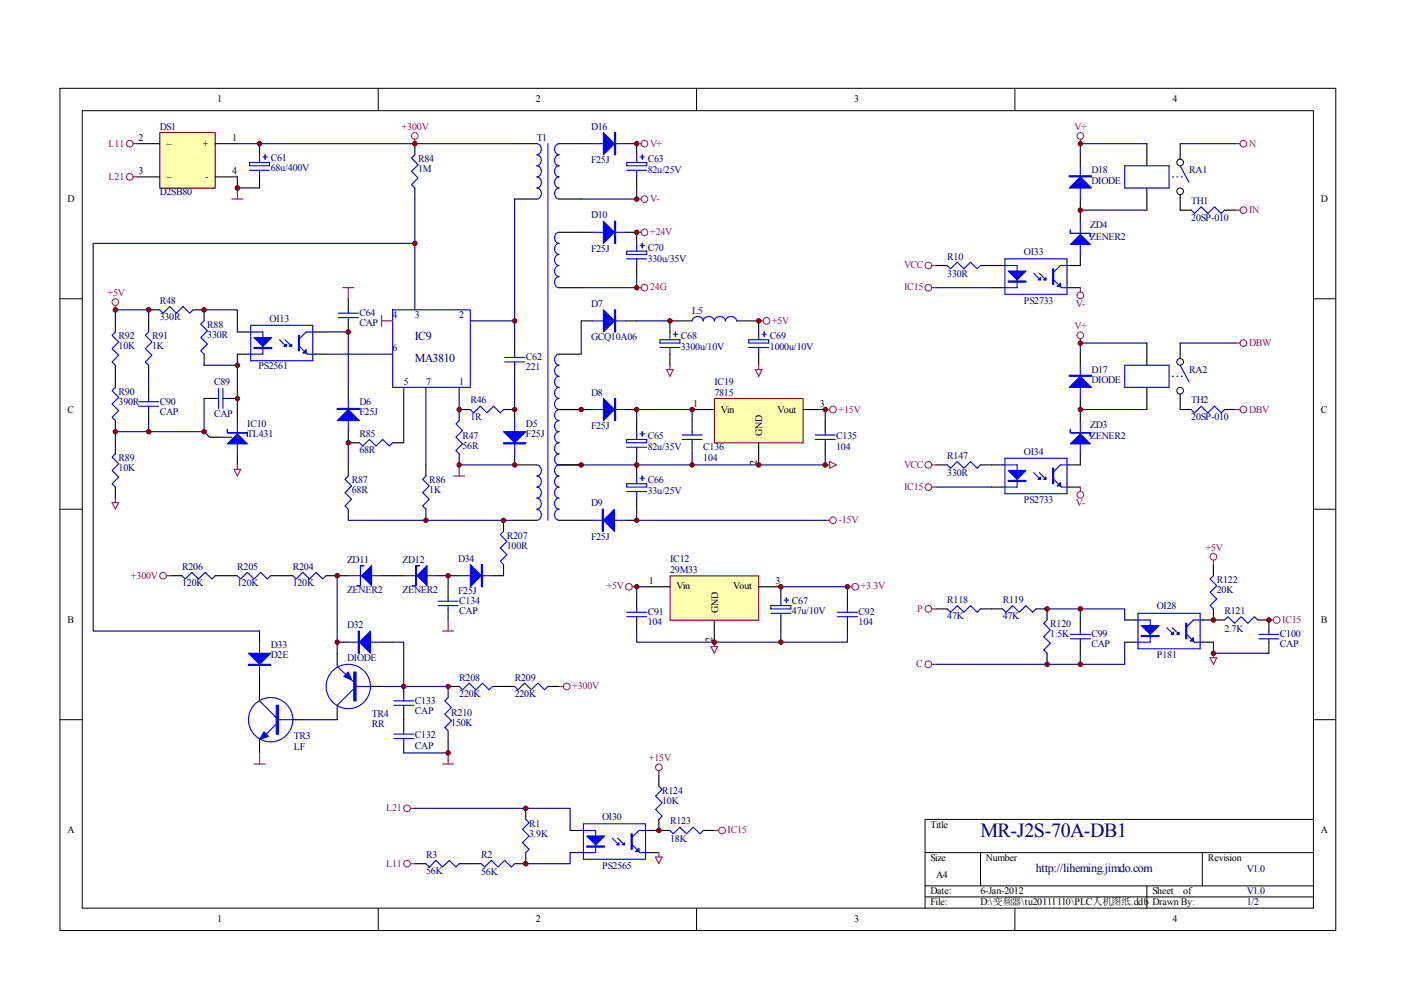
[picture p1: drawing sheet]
<svg xmlns="http://www.w3.org/2000/svg" width="297mm" height="210mm" viewBox="0 0 297 210" stroke-linecap="round" stroke-linejoin="round" font-family="sans-serif">
<g fill="none" stroke="#000" stroke-width=".21">
<path d="M12.7 18.7h270.5v178.6h-270.5zM80.2 18.7v4.7M147.7 18.7v4.7M215.2 18.7v4.7M17.4 23.5h261.1v169h-261.1zM12.7 63.3h4.7M278.4 63.3h4.7M12.7 108h4.7M278.4 108h4.7M12.7 152.6h4.7M278.4 152.6h4.7M278.4 173.7h-82.3v18.8"/>
<path d="M80.2 192.5v4.7M147.7 192.5v4.7M196.1 180.8h82.3M196.1 187.8h82.3M196.1 190.2h82.3M207.9 180.8v7M215.2 192.5v4.7M243.2 187.8v4.7M254.9 180.8v7"/>
</g>
<path d="M109.1 30.5h4.7M118.5 30.5h4.7M109.1 42.2h4.7M118.5 42.2h4.7M118.5 49.3h4.7M118.5 61h4.7M118.5 75.1h4.7M109.1 98.6h4.7M118.5 98.6h4.7M118.5 86.8h4.7M109.1 110.3h4.7M118.5 110.3h4.7" fill="none" stroke="#000" stroke-width=".23"/>
<path d="M113.8 30.5a1.2 1.2 0 0 1 1 1.1 1.2 1.2 0 0 1-1 1.2 1.2 1.2 0 0 1 1 1.2 1.2 1.2 0 0 1-1 1.2 1.2 1.2 0 0 1 1 1.1 1.2 1.2 0 0 1-1 1.2 1.2 1.2 0 0 1 1 1.2 1.2 1.2 0 0 1-1 1.2 1.2 1.2 0 0 1 1 1.1 1.2 1.2 0 0 1-1 1.2M118.5 30.5a1.21 1.21 0 0 0-.9 1.1 1.21 1.21 0 0 0 .9 1.2 1.2 1.2 0 0 0-.9 1.2 1.2 1.2 0 0 0 .9 1.2 1.2 1.2 0 0 0-.9 1.1 1.2 1.2 0 0 0 .9 1.2 1.2 1.2 0 0 0-.9 1.2 1.2 1.2 0 0 0 .9 1.2 1.2 1.2 0 0 0-.9 1.1 1.2 1.2 0 0 0 .9 1.2M118.5 49.3a1.2 1.2 0 0 0-.9 1.1 1.2 1.2 0 0 0 .9 1.2 1.2 1.2 0 0 0-.9 1.2 1.2 1.2 0 0 0 .9 1.1 1.2 1.2 0 0 0-.9 1.2 1.2 1.2 0 0 0 .9 1.2 1.2 1.2 0 0 0-.9 1.2 1.2 1.2 0 0 0 .9 1.1 1.2 1.2 0 0 0-.9 1.2 1.2 1.2 0 0 0 .9 1.2M118.5 75.1a1.2 1.2 0 0 0-.9 1.2 1.2 1.2 0 0 0 .9 1.1 1.21 1.21 0 0 0-.9 1.2 1.21 1.21 0 0 0 .9 1.2 1.2 1.2 0 0 0-.9 1.2 1.2 1.2 0 0 0 .9 1.1 1.2 1.2 0 0 0-.9 1.2 1.2 1.2 0 0 0 .9 1.2 1.2 1.2 0 0 0-.9 1.2 1.2 1.2 0 0 0 .9 1.1 1.2 1.2 0 0 0-.9 1.2 1.2 1.2 0 0 0 .9 1.2 1.2 1.2 0 0 0-.9 1.2 1.2 1.2 0 0 0 .9 1.1 1.2 1.2 0 0 0-.9 1.2 1.2 1.2 0 0 0 .9 1.2 1.2 1.2 0 0 0-.9 1.2 1.2 1.2 0 0 0 .9 1.1M113.8 98.6a1.2 1.2 0 0 1 1 1.1 1.2 1.2 0 0 1-1 1.2 1.2 1.2 0 0 1 1 1.2 1.2 1.2 0 0 1-1 1.2 1.2 1.2 0 0 1 1 1.1 1.2 1.2 0 0 1-1 1.2 1.2 1.2 0 0 1 1 1.2 1.2 1.2 0 0 1-1 1.2 1.2 1.2 0 0 1 1 1.1 1.2 1.2 0 0 1-1 1.2M118.5 96.2a1.2 1.2 0 0 0-.9 1.2 1.2 1.2 0 0 0 .9 1.2 1.2 1.2 0 0 0-.9 1.1 1.2 1.2 0 0 0 .9 1.2 1.2 1.2 0 0 0-.9 1.2 1.2 1.2 0 0 0 .9 1.2 1.2 1.2 0 0 0-.9 1.1 1.2 1.2 0 0 0 .9 1.2 1.2 1.2 0 0 0-.9 1.2 1.2 1.2 0 0 0 .9 1.2 1.2 1.2 0 0 0-.9 1.1 1.2 1.2 0 0 0 .9 1.2" fill="none" stroke="#00f" stroke-width=".23"/>
<path d="M34 28.2h11.6v11.7h-11.6z" fill="#ffffb0"/>
<path d="M33.9 28.1h11.7v11.8h-11.7z" fill="none" stroke="#800000" stroke-width=".21"/>
<g fill="none" stroke="#000" stroke-width=".23">
<path d="M29.2 30.5h4.7M29.2 37.5h4.7M45.6 30.5h4.7M45.6 37.5h4.7M55 30.5v2.3M55 37.5v2.4M88 30.5v2.3M88 39.9v2.3M123.2 30.5h2.4M132.6 30.5h2.4M123.2 49.3h2.4M132.6 49.3h2.4"/>
<path d="M24.5 68v2.4M24.5 77.4v4.7M31.5 65.7h2.4M31.5 68v2.4M31.5 77.4v2.4M40.9 65.7h2.4v2.3M43.3 75.1v2.3M50.3 70.4h2.4M50.3 75.1h2.4M66.8 70.4h2.3M66.8 75.1h2.3M73.8 63.3v2.4"/>
<path d="M73.8 68v2.4M109.1 72.7v2.4M109.1 77.4v2.4M123.2 68h2.4M132.6 68h2.4M24.5 89.2v2.3M24.5 93.9v2.3M31.5 82.1v2.4M31.5 86.8v2.4M43.3 84.5h2.3M44.4 92.7h2.4M48 84.5h2.3"/>
<path d="M50.3 86.8v2.4M50.3 96.2v2.4M73.8 91.5v2.4h2.4M73.8 82.1v2.4M73.8 98.6v2.3M83.2 93.9h2.4M90.3 98.6v2.3M97.4 96.2v2.4M99.7 86.8h-2.3v2.4M106.8 86.8h2.3v2.4M109.1 96.2v2.4M123.2 86.8h2.4"/>
<path d="M132.6 86.8h2.4M135 89.2v2.3M135 96.2v4.7M24.5 103.3v2.3M73.8 108v2.3M90.3 108v2.3M106.8 119.7v2.4h-2.4M106.8 110.3v2.4M123.2 110.3h2.4M132.6 110.3h2.4M135 105.6v2.4M36.2 122.1h2.4"/>
<path d="M45.6 122.1h4.7M55 133.8v2.4M57.4 122.1h4.7M69.1 122.1h4.7M71.5 138.5v2.4M71.5 136.2h2.3M80.9 122.1h4.7M80.9 136.2h2.3M92.7 122.1h4.7M95 124.4v2.4M95 129.1v2.4M55 143.2v4.7"/>
<path d="M55 157.3v2.3M62.1 152.6h2.3M71.5 150.2v2.4M78.5 145.5h2.4M85.6 145.5v2.4M85.6 150.2v4.7M85.6 157.3v2.3M95 154.9v2.4M97.4 145.5h-2.4v2.4M104.4 145.5h4.7M116.2 145.5h2.3"/>
</g>
<g fill="none" stroke="#00f" stroke-width=".23">
<path d="M52.9 34.5h4.2v.7h-4.2zM52.9 36.1h4.2M55 32.8v1.7M55 36.1v1.4M55.7 33.3h1M56.2 32.8v.9M88 32.8l-.8 .7 1.5 1.4-1.5 1.4 1.5 1.4-1.5 1.5 .8 .7M116.2 30.5v79.8M125.6 30.5h7M125.6 49.3h7M24.5 70.4l-.7 .7 1.4 1.4-1.4 1.4 1.4 1.4-1.4 1.4 .7 .7M31.5 70.4l-.7 .7 1.4 1.4-1.4 1.4 1.4 1.4-1.4 1.4 .7 .7"/>
<path d="M33.9 65.7l.7 .7 1.4-1.4 1.4 1.4 1.4-1.4 1.4 1.4 .7-.7M43.3 68l-.7 .7 1.4 1.5-1.4 1.4 1.4 1.4-1.4 1.4 .7 .7M52.7 70.4h3v4.7h-3M53.1 69h13.2v7.5h-13.2zM59.3 72l1.4 1.4M60.4 72l1.4 1.4M63.5 73.4l1.6 1.7h1.7M66.8 70.4h-1.9l-1.4 1.4M71.7 66.4h4.3M71.7 67.3h4.3M73.8 65.7v.7M73.8 67.3v.7"/>
<path d="M83.2 65.7h16.5v16.4h-16.5zM107 75.8h4.2M107 76.7h4.2M109.1 75.1v.7M109.1 76.7v.7M125.6 68h7M24.5 96.2l-.7 .7 1.4 1.4-1.4 1.4 1.4 1.5-1.4 1.4 .7 .7M24.5 82.1l-.7 .7 1.4 1.4-1.4 1.5 1.4 1.4-1.4 1.4 .7 .7M29.4 86.1h4.2M29.4 85.2h4.2M31.5 84.5v.7M31.5 86.1v.7"/>
<path d="M45.6 84.5h.7M46.3 82.4v4.2M46.8 92.7h2.3M47.3 84.5h.7M47.3 82.4v4.2M50.3 89.2v7M73.8 84.5v7M76.2 93.9l.7 .7 1.4-1.4 1.4 1.4 1.4-1.4 1.4 1.4 .7-.7M97.4 89.2l-.7 .7 1.4 1.4-1.4 1.4 1.4 1.4-1.4 1.4 .7 .7M99.7 86.8l.7 .7 1.4-1.4 1.4 1.4 1.4-1.4 1.5 1.4 .7-.7M109.1 89.2v7M125.6 86.8h7"/>
<path d="M132.9 93.2h4.2v.7h-4.2zM132.9 94.8h4.2M135 91.5v1.7M135 94.8v1.4M135.7 92h.9M136.2 91.5v1M73.8 100.9l-.7 .7 1.4 1.4-1.4 1.4 1.4 1.5-1.4 1.4 .7 .7M90.3 100.9l-.7 .7 1.4 1.4-1.4 1.4 1.4 1.5-1.4 1.4 .7 .7M106.8 112.7l-.7 .7 1.4 1.4-1.4 1.4 1.4 1.4-1.4 1.4 .7 .7M125.6 110.3h7M132.9 102.6h4.2v.7h-4.2zM132.9 104.2h4.2"/>
<path d="M135 100.9v1.7M135 104.2v1.4M135.7 101.4h.9M136.2 100.9v1M38.6 122.1l.7 .7 1.4-1.4 1.4 1.4 1.4-1.4 1.4 1.4 .7-.7M50.3 122.1l.7 .7 1.4-1.4 1.5 1.4 1.4-1.4 1.4 1.4 .7-.7M55 136.2v7M62.1 122.1l.7 .7 1.4-1.4 1.4 1.4 1.4-1.4 1.4 1.4 .7-.7M73.8 122.1h7.1M73.8 136.2h7.1M85.6 122.1h7.1M92.9 127.5h4.2"/>
<path d="M92.9 128.4h4.2M95 126.8v.7M95 128.4v.7M97.4 122.1h7M55 147.9v.7l3.6 3.5M55 156.8v.5M58.6 153.5l-2.2 2.1M58.6 152.6h3.5M71.5 140.9v.4l3.5 3.3M75 146l-3.5 3.5v.7M75.5 145.5h3.3M83.5 149.5h4.2"/>
<path d="M83.5 148.6h4.2M83.5 156.6h4.2M83.5 155.6h4.2M85.6 147.9v.7M85.6 149.5v.7M85.6 154.9v.7M85.6 156.6v.7M95 147.9l-.7 .7 1.4 1.4-1.4 1.4 1.4 1.4-1.4 1.4 .7 .7M97.4 145.5l.7 .8 1.4-1.5 1.4 1.5 1.4-1.5 1.4 1.5 .7-.8M109.1 145.5l.7 .8 1.4-1.5 1.4 1.5 1.5-1.5 1.4 1.5 .7-.8"/>
<circle cx="57.4" cy="152.6" r="4.7"/>
<circle cx="73.8" cy="145.5" r="4.7"/>
</g>
<g fill="none" stroke="#000080" stroke-width=".23">
<path d="M50.3 37.5v2.4h4.7M50.3 30.5h58.8M88 51.6h-68.2v82.2h35.2M88 42.2v23.5M109.1 42.2v25.8h-9.4M24.5 68v-2.3h7v2.3M31.5 79.8v2.3M43.3 65.7h7v4.7M43.3 77.4h7M50.3 75.1v11.7M69.1 70.4h4.7v11.7M69.1 75.1h14.1"/>
<path d="M109.1 68v4.7M109.1 79.8v7M24.5 91.5v2.4M43.3 84.5v7h-11.8v-2.3M43.3 91.5l1.1 1.2M73.8 93.9v4.7M85.6 82.1v11.8M90.3 82.1v16.5M97.4 82.1v4.7M97.4 98.6h11.7M73.8 110.3h35.3M71.5 122.1v16.4"/>
<path d="M83.2 136.2h2.4v9.3M95 122.1v2.3M64.4 152.6h7.1M80.9 145.5h14.1M95 157.3v2.3h-9.4"/>
</g>
<g fill="#800000" stroke="#800000" stroke-width=".21">
<circle cx="55" cy="30.5" r=".47"/>
<circle cx="97.4" cy="86.8" r=".47"/>
<circle cx="109.1" cy="68" r=".47"/>
<circle cx="109.1" cy="86.8" r=".47"/>
<circle cx="109.1" cy="98.6" r=".47"/>
<circle cx="50.3" cy="39.9" r=".47"/>
<circle cx="97.4" cy="98.6" r=".47"/>
<circle cx="73.8" cy="93.9" r=".47"/>
<circle cx="90.3" cy="110.3" r=".47"/>
<circle cx="73.8" cy="70.4" r=".47"/>
<circle cx="43.3" cy="65.7" r=".47"/>
<circle cx="50.3" cy="84.5" r=".47"/>
<circle cx="31.5" cy="65.7" r=".47"/>
<circle cx="24.5" cy="65.7" r=".47"/>
<circle cx="50.3" cy="77.4" r=".47"/>
<circle cx="43.3" cy="91.5" r=".47"/>
<circle cx="106.8" cy="110.3" r=".47"/>
<circle cx="88" cy="30.5" r=".47"/>
<circle cx="88" cy="51.6" r=".47"/>
<circle cx="71.5" cy="122.1" r=".47"/>
<circle cx="71.5" cy="136.2" r=".47"/>
<circle cx="95" cy="145.5" r=".47"/>
<circle cx="85.6" cy="145.5" r=".47"/>
<circle cx="95" cy="159.6" r=".47"/>
<circle cx="95" cy="122.1" r=".47"/>
<circle cx="123.2" cy="86.8" r=".47"/>
</g>
<g fill="#00f" stroke="#00f" stroke-width=".23">
<path d="M106.8 91.5h4.7l-2.4 2.4z"/>
<path d="M53.9 71.6h3.7l-1.9 1.8z"/>
<path d="M61.4 73.4l.4-.4v.4z"/>
<path d="M60.2 73.4l.5-.4v.4z"/>
<path d="M64.9 74.1v.8h-.7z"/>
<path d="M71.5 89.2l2.3-2.4 2.4 2.4z"/>
<path d="M48.2 94.1l2.1-2.1 2.1 2.1z"/>
<path d="M56 155.2l.9 .9-1.9 .7z"/>
<path d="M73.8 142.5l.7 1.6-1.6-.7z"/>
<path d="M52.7 138.5h4.7l-2.4 2.4z"/>
<path d="M99.7 119.7l2.4 2.4-2.4 2.3z"/>
<path d="M78.8 119.9v4.3l-2.1-2.1z"/>
<path d="M90.5 119.9v4.3l-2.1-2.1z"/>
<path d="M76.2 136.2l2.3-2.4v4.7z"/>
<path d="M127.9 28.1l2.4 2.4-2.4 2.3z"/>
<path d="M127.9 46.9l2.4 2.4-2.4 2.3z"/>
<path d="M127.9 65.7l2.4 2.3-2.4 2.4z"/>
<path d="M127.9 84.5l2.4 2.3-2.4 2.4z"/>
<path d="M130.3 108v4.7l-2.4-2.4z"/>
<path d="M106.8 93.9h4.7v.2h-4.7z" fill-rule="evenodd"/>
<path d="M53.9 73.7h3.7v.2h-3.7z" fill-rule="evenodd"/>
<path d="M63.3 71.1h.2v3.3h-.2z" fill-rule="evenodd"/>
<path d="M71.5 86.6h4.7v.2h-4.7z" fill-rule="evenodd"/>
<path d="M48.2 91.1v.7h4.2v.7v-.7h-4.2z" fill-rule="evenodd"/>
<path d="M58.6 149.5h.4v6.1h-.4z" fill-rule="evenodd"/>
<path d="M75 142.5h.5v6.1h-.5z" fill-rule="evenodd"/>
<path d="M52.7 140.9h4.7v.2h-4.7z" fill-rule="evenodd"/>
<path d="M102.1 119.7h.2v4.7h-.2z" fill-rule="evenodd"/>
<path d="M76.4 119.9h.7h-.7v4.3h-.7h.7z" fill-rule="evenodd"/>
<path d="M88.2 119.9h.7h-.7v4.3h-.7h.7z" fill-rule="evenodd"/>
<path d="M76 133.8h.2v4.7h-.2z" fill-rule="evenodd"/>
<path d="M130.3 28.1h.2v4.7h-.2z" fill-rule="evenodd"/>
<path d="M130.3 46.9h.2v4.7h-.2z" fill-rule="evenodd"/>
<path d="M130.3 65.7h.2v4.7h-.2z" fill-rule="evenodd"/>
<path d="M130.3 84.5h.2v4.7h-.2z" fill-rule="evenodd"/>
<path d="M127.7 108h.2v4.7h-.2z" fill-rule="evenodd"/>
</g>
<g fill="none" stroke="#a1006a" stroke-width=".21">
<circle cx="27.5" cy="37.5" r=".71"/>
<circle cx="27.5" cy="30.5" r=".71"/>
<circle cx="88" cy="28.8" r=".7"/>
<circle cx="24.5" cy="64" r=".7"/>
<circle cx="34.6" cy="122.1" r=".7"/>
<circle cx="120.2" cy="145.5" r=".71"/>
</g>
<g fill="none" stroke="#a1006a" stroke-width=".23">
<path d="M28.2 30.5h1M28.2 37.5h1M50.3 39.9v2.3M88 29.5v1M49.1 42.2h2.4M24.5 64.8v.9M72.7 61h2.3M73.8 61v2.3M80.9 66.9v2.3M80.9 68h2.3M49.6 99.5h1.4l-.7 1.4zM50.3 98.6v.9"/>
<path d="M97.4 98.6v2.3M23.8 106.6h1.4l-.7 1.4zM24.5 105.6v1M96.2 100.9h2.3M35.3 122.1h.9M93.8 133.8h2.4M95 131.5v2.3M55 159.6v2.4M95 159.6v2.4M118.5 145.5h1M53.9 162h2.3M93.8 162h2.4"/>
</g>
<path d="M151.6 84.6h18.7v9.3h-18.7z" fill="#ffffb0"/>
<path d="M151.5 84.5h18.8v9.4h-18.8z" fill="none" stroke="#800000" stroke-width=".21"/>
<g fill="none" stroke="#000" stroke-width=".23">
<path d="M135 30.5v2.3M135 37.5v2.4M135 49.3v2.3M135 56.3v2.3M142 75.1v2.3M146.7 68h-4.7v2.4M156.2 68h4.7v2.4M160.9 75.1v2.3M146.7 86.8h4.7M146.7 89.2v2.3M146.7 93.9v2.3M160.9 93.9v4.7"/>
<path d="M170.3 86.8h4.7M175 89.2v2.3M175 93.9v2.3"/>
</g>
<g fill="none" stroke="#00f" stroke-width=".23">
<path d="M132.9 34.5h4.2v.7h-4.2zM132.9 36.1h4.2M135 32.8v1.7M135 36.1v1.4M135.7 33.3h.9M136.2 32.8v.9M132.9 53.2h4.2v.7h-4.2zM132.9 54.9h4.2M135 51.6v1.6M135 54.9v1.4M135.7 52.1h.9M136.2 51.6v.9"/>
<path d="M139.9 72h4.3v.7h-4.3zM139.9 73.7h4.3M142 70.4v1.6M142 73.7v1.4M142.7 70.9h1M143.2 70.4v.9M146.7 68a1.21 1.21 0 0 1 1.2-.9 1.21 1.21 0 0 1 1.2 .9 1.21 1.21 0 0 1 1.2-.9 1.21 1.21 0 0 1 1.2 .9 1.2 1.2 0 0 1 1.1-.9 1.2 1.2 0 0 1 1.2 .9 1.21 1.21 0 0 1 1.2-.9 1.21 1.21 0 0 1 1.2 .9M158.7 73.7h4.3M158.7 72h4.3v.7h-4.3zM160.9 70.4v1.6M160.9 73.7v1.4M161.6 70.9h.9"/>
<path d="M162 70.4v.9M144.6 92.2h4.3M144.6 93.2h4.3M146.7 91.5v.7M146.7 93.2v.7M172.8 92.2h4.3M172.8 93.2h4.3M175 91.5v.7M175 93.2v.7"/>
</g>
<g fill="none" stroke="#a1006a" stroke-width=".21">
<circle cx="136.6" cy="30.5" r=".7"/>
<circle cx="136.6" cy="49.2" r=".71"/>
<circle cx="136.6" cy="42.2" r=".7"/>
<circle cx="136.6" cy="61" r=".7"/>
<circle cx="162.5" cy="68" r=".71"/>
<circle cx="176.6" cy="86.8" r=".7"/>
<circle cx="176.6" cy="110.3" r=".71"/>
</g>
<g fill="none" stroke="#a1006a" stroke-width=".23">
<path d="M135 30.5h.9M135 42.2h.9M135 49.3h.9M135 61h.9M141.3 78.4h1.4l-.7 1.4zM142 77.4v1M160.1 78.4h1.5l-.7 1.4zM160.9 68h.9M160.9 77.4v1M175 86.8h.9M175 98.6h.9M175.9 97.9l1.4 .7-1.4 .7z"/>
<path d="M175 110.3h.9"/>
</g>
<g fill="#800000" stroke="#800000" stroke-width=".21">
<circle cx="135" cy="30.5" r=".47"/>
<circle cx="135" cy="49.3" r=".47"/>
<circle cx="123.2" cy="98.6" r=".47"/>
<circle cx="175" cy="98.6" r=".47"/>
<circle cx="135" cy="98.6" r=".47"/>
<circle cx="160.9" cy="98.6" r=".47"/>
<circle cx="175" cy="86.8" r=".47"/>
<circle cx="135" cy="86.8" r=".47"/>
<circle cx="146.7" cy="86.8" r=".47"/>
<circle cx="146.7" cy="98.6" r=".47"/>
<circle cx="135" cy="110.3" r=".47"/>
<circle cx="135" cy="61" r=".47"/>
<circle cx="135" cy="42.2" r=".47"/>
<circle cx="31.5" cy="91.5" r=".47"/>
<circle cx="24.5" cy="91.5" r=".47"/>
<circle cx="142" cy="68" r=".47"/>
<circle cx="160.9" cy="68" r=".47"/>
</g>
<path d="M135 39.9v2.3h-11.8M135 58.6v2.4h-11.8M123.2 68v7.1M135 68h7M24.5 91.5h7M135 89.2v-2.4h11.7v2.4M146.7 96.2v2.4M175 96.2v2.4h-51.8M175 86.8v2.4M135 108v2.3h40" fill="none" stroke="#000080" stroke-width=".23"/>
<path d="M142.2 122.2h18.7v9.3h-18.7z" fill="#ffffb0"/>
<path d="M142.1 122.1h18.8v9.4h-18.8z" fill="none" stroke="#800000" stroke-width=".21"/>
<g fill="none" stroke="#000" stroke-width=".23">
<path d="M229 32.8v2.4M243.2 30.5v4.7M243.2 39.9v4.7M250.2 30.5v3.2M198.5 56.3h2.3M207.9 56.3h4.7M229 53.9v2.4h-2.3M229 42.2v4.7M250.2 41.3v3.3h2.4M259.6 44.6h2.4M210.2 61h2.4M226.7 61h2.3"/>
<path d="M229 75.1v2.3M243.2 72.7v4.7M250.2 72.7v3.3M198.5 98.6h2.3M207.9 98.6h4.7M229 84.5v4.7M229 96.2v2.4h-2.3M243.2 82.1v4.7M250.2 83.5v3.3h2.4M259.6 86.8h2.4M210.2 103.3h2.4M226.7 103.3h2.3"/>
<path d="M257.3 119.7v2.4M135 126.8v2.3M135 131.5v2.3M137.3 124.4h4.7M151.4 131.5v4.7M160.9 124.4h4.7v2.4M165.6 131.5v2.3M179.7 126.8v2.3M179.7 131.5v2.3M198.5 129.1h2.3M207.9 129.1h4.7M219.6 129.1h2.4v2.4"/>
<path d="M222 138.5v2.4M229 131.5v2.3M229 136.2v2.3M238.5 131.5h2.3M238.5 136.2h2.3M254.9 131.5h4.7M254.9 136.2h2.4M257.3 129.1v2.4M266.7 131.5h2.3v2.3M269 136.2v2.3M111.5 171.4v2.3M120.9 176.1h2.3"/>
<path d="M137.3 176.1h4.7M139.7 164.3v2.4M139.7 173.7v2.4M149.1 176.1h2.3M88 183.1h2.3M97.4 183.1h4.7M111.5 180.8v2.3h-2.4M120.9 180.8h2.3M137.3 180.8h2.4"/>
</g>
<g fill="none" stroke="#00f" stroke-width=".23">
<path d="M229 35.2v7M238.5 35.2h9.4v4.7h-9.4zM248.6 37.5h.2M249.5 37.5h.2M250.2 35.2l1.9 3.5M250.4 37.5h.3M200.8 56.3l.7 .7 1.4-1.4 1.5 1.4 1.4-1.4 1.4 1.4 .7-.7M212.6 56.3h3v4.7h-3M213.1 54.9h13.1v7.5h-13.1zM219.2 57.9l1.4 1.4M220.4 57.9l1.4 1.4M223.4 59.3l1.7 1.7h1.6"/>
<path d="M226.7 56.3h-1.9l-1.4 1.4M229 46.9v7M252.6 44.6l.7 .7 1.4-1.4 1.4 1.4 1.4-1.4 1.4 1.4 .7-.7M229 77.4v7.1M238.5 77.4h9.4v4.7h-9.4zM248.6 79.8h.2M249.5 79.8h.2M250.2 77.4l1.9 3.6M250.4 79.8h.3M200.8 98.6l.7 .7 1.4-1.4 1.5 1.4 1.4-1.4 1.4 1.4 .7-.7M212.6 98.6h3v4.7h-3M213.1 97.2h13.1v7.5h-13.1z"/>
<path d="M226.7 98.6h-1.9l-1.4 1.4M229 89.2v7M252.6 86.8l.7 .7 1.4-1.4 1.4 1.4 1.4-1.4 1.4 1.4 .7-.7M219.2 100.2l1.4 1.4M220.4 100.2l1.4 1.4M223.4 101.6l1.7 1.7h1.6M132.9 129.8h4.2M132.9 130.8h4.2M135 129.1v.7M135 130.8v.7M163.4 128.4h4.3v.7h-4.3zM163.4 130h4.3"/>
<path d="M165.6 126.8v1.6M165.6 130v1.5M166.3 127.2h.9M166.7 126.8v.9M177.6 129.8h4.2M177.6 130.8h4.2M179.7 129.1v.7M179.7 130.8v.7M200.8 129.1l.7 .7 1.4-1.4 1.5 1.4 1.4-1.4 1.4 1.4 .7-.7M212.6 129.1l.7 .7 1.4-1.4 1.4 1.4 1.4-1.4 1.4 1.4 .7-.7M222 131.5l-.7 .7 1.4 1.4-1.4 1.4 1.4 1.4-1.4 1.4 .7 .7M226.9 134.5h4.3"/>
<path d="M226.9 135.4h4.3M229 133.8v.7M229 135.4v.8M240.8 131.5h3.1v4.7h-3.1M241.3 130h13.1v7.6h-13.1zM247.4 133.1l1.4 1.4M248.6 133.1l1.4 1.4M251.6 134.5l1.7 1.7h1.6M254.9 131.5h-1.9l-1.4 1.4M257.3 122.1l-.7 .7 1.4 1.4-1.4 1.4 1.4 1.4-1.4 1.4 .7 .7M259.6 131.5l.7-.7 1.4 1.4 1.4-1.4 1.5 1.4 1.4-1.4 .7 .7M266.9 134.5h4.2"/>
<path d="M266.9 135.4h4.2M269 133.8v.7M269 135.4v.8M111.5 173.7l.7 .7-1.4 1.4 1.4 1.5-1.4 1.4 1.4 1.4-.7 .7M123.2 176.1h3.1v4.7h-3.1M123.7 174.7h13.2v7.5h-13.2zM129.8 177.7l1.4 1.4M131 177.7l1.4 1.4M134 179.1l1.7 1.7h1.6M137.3 176.1h-1.8l-1.5 1.4M139.7 166.7l.7 .7-1.4 1.4 1.4 1.4-1.4 1.4 1.4 1.4-.7 .7M142 176.1l.7 .7 1.5-1.4 1.4 1.4 1.4-1.4 1.4 1.4 .7-.7"/>
<path d="M90.3 183.1l.7 .7 1.4-1.4 1.4 1.4 1.4-1.4 1.5 1.4 .7-.7M102.1 183.1l.7 .7 1.4-1.4 1.4 1.4 1.4-1.4 1.4 1.4 .7-.7"/>
</g>
<g fill="none" stroke="#a1006a" stroke-width=".23">
<path d="M229 29.5v1M262 30.5h.9M197.5 56.3h1M262 44.6h.9M197.5 61h1M229 61v.9M229 71.8v.9M262 72.7h.9M197.5 98.6h1M262 86.8h.9M197.5 103.3h1M229 103.3v.9"/>
<path d="M257.3 118.8v.9M134 124.4h1M150.7 137.1h1.5l-.8 1.4zM151.4 136.2v.9M179.7 124.4h.9M197.5 129.1h1M256.6 139.4h1.4l-.7 1.5zM257.3 138.5v.9M269 131.5h1M197.5 140.9h1M87 171.4h1M139.7 163.4v.9"/>
<path d="M151.4 176.1h1M87 183.1h1M139 181.7h1.4l-.7 1.4zM139.7 180.8v.9"/>
</g>
<g fill="none" stroke="#a1006a" stroke-width=".21">
<circle cx="229" cy="28.8" r=".7"/>
<circle cx="263.6" cy="30.5" r=".71"/>
<circle cx="196.8" cy="56.3" r=".71"/>
<circle cx="263.6" cy="44.6" r=".71"/>
<circle cx="196.8" cy="61" r=".71"/>
<circle cx="229" cy="62.6" r=".71"/>
<circle cx="229" cy="71.1" r=".71"/>
<circle cx="263.6" cy="72.7" r=".71"/>
<circle cx="196.8" cy="98.6" r=".71"/>
<circle cx="263.6" cy="86.8" r=".71"/>
<circle cx="196.8" cy="103.3" r=".71"/>
<circle cx="229" cy="104.9" r=".7"/>
<circle cx="257.3" cy="118.1" r=".7"/>
<circle cx="133.3" cy="124.4" r=".7"/>
<circle cx="181.3" cy="124.4" r=".71"/>
<circle cx="196.8" cy="129.1" r=".71"/>
<circle cx="270.7" cy="131.5" r=".7"/>
<circle cx="196.8" cy="140.8" r=".71"/>
<circle cx="86.3" cy="171.4" r=".71"/>
<circle cx="139.7" cy="162.7" r=".71"/>
<circle cx="153.1" cy="176.1" r=".71"/>
<circle cx="86.3" cy="183.1" r=".71"/>
</g>
<g fill="none" stroke="#000080" stroke-width=".23">
<path d="M243.2 30.5h-14.2v2.3M250.2 30.5h11.8M229 44.6h14.2M198.5 61h11.7M243.2 72.7h-14.2v2.4M250.2 72.7h11.8M229 86.8h14.2M198.5 103.3h11.7M135 133.8v2.4h44.7v-2.4M137.3 124.4h-2.3v2.4M165.6 124.4h14.1v2.4M165.6 133.8v2.4"/>
<path d="M222 129.1h16.5v2.4M229 129.1v2.4M229 138.5v2.4M238.5 136.2v4.7h-40M257.3 136.2v2.3h11.7M88 171.4h32.9v4.7M120.9 180.8v2.3h-9.4"/>
</g>
<g fill="#00f" stroke="#00f" stroke-width=".23">
<path d="M124.4 177.3h3.8l-1.9 1.8z"/>
<path d="M131.9 179.1l.5-.4v.4z"/>
<path d="M130.8 179.1l.4-.4v.4z"/>
<path d="M134.7 180.5l.8-.7v.7z"/>
<path d="M213.8 57.5h3.7l-1.9 1.8z"/>
<path d="M221.8 58.9v.4h-.5z"/>
<path d="M220.1 59.3l.5-.4v.4z"/>
<path d="M224.1 60.8l.7-.7v.7z"/>
<path d="M226.7 39.9l2.3-2.4 2.4 2.4z"/>
<path d="M226.9 51.8l2.1-2.1 2.2 2.1z"/>
<path d="M213.8 99.7h3.7l-1.9 1.9z"/>
<path d="M221.3 101.6l.5-.4v.4z"/>
<path d="M220.1 101.6l.5-.4v.4z"/>
<path d="M224.8 102.3v.7h-.7z"/>
<path d="M226.7 82.1l2.3-2.3 2.4 2.3z"/>
<path d="M226.9 94.1l2.1-2.1 2.2 2.1z"/>
<path d="M242 132.6h3.7l-1.8 1.9z"/>
<path d="M250 134v.5h-.5z"/>
<path d="M248.3 134.5l.5-.5v.5z"/>
<path d="M253 135.2v.7h-.7z"/>
<path d="M124.4 179.4h3.8v.2h-3.8z" fill-rule="evenodd"/>
<path d="M133.8 176.8h.2v3.3h-.2z" fill-rule="evenodd"/>
<path d="M213.8 59.6h3.7v.2h-3.7z" fill-rule="evenodd"/>
<path d="M223.2 57h.2v3.3h-.2z" fill-rule="evenodd"/>
<path d="M226.7 37.3h4.7v.2h-4.7z" fill-rule="evenodd"/>
<path d="M226.9 48.8v.7h4.3v.7v-.7h-4.3z" fill-rule="evenodd"/>
<path d="M213.8 101.9h3.7v.2h-3.7z" fill-rule="evenodd"/>
<path d="M223.2 99.3h.2v3.3h-.2z" fill-rule="evenodd"/>
<path d="M226.7 79.5h4.7v.3h-4.7z" fill-rule="evenodd"/>
<path d="M226.9 91.1v.7h4.3v.7v-.7h-4.3z" fill-rule="evenodd"/>
<path d="M242 134.7h3.7v.3h-3.7z" fill-rule="evenodd"/>
<path d="M251.4 132.2h.2v3.2h-.2z" fill-rule="evenodd"/>
</g>
<g fill="#800000" stroke="#800000" stroke-width=".21">
<circle cx="139.7" cy="176.1" r=".47"/>
<circle cx="111.5" cy="171.4" r=".47"/>
<circle cx="111.5" cy="183.1" r=".47"/>
<circle cx="229" cy="30.5" r=".47"/>
<circle cx="229" cy="44.6" r=".47"/>
<circle cx="229" cy="86.8" r=".47"/>
<circle cx="229" cy="72.7" r=".47"/>
<circle cx="165.6" cy="136.2" r=".47"/>
<circle cx="151.4" cy="136.2" r=".47"/>
<circle cx="165.6" cy="124.4" r=".47"/>
<circle cx="135" cy="124.4" r=".47"/>
<circle cx="179.7" cy="124.4" r=".47"/>
<circle cx="257.3" cy="131.5" r=".47"/>
<circle cx="269" cy="131.5" r=".47"/>
<circle cx="257.3" cy="138.5" r=".47"/>
<circle cx="222" cy="129.1" r=".47"/>
<circle cx="222" cy="140.8" r=".47"/>
<circle cx="229.1" cy="129.1" r=".47"/>
<circle cx="229.1" cy="140.8" r=".47"/>
</g>
<g fill="none" stroke="#000" stroke-width=".21">
<circle cx="250.2" cy="34.5" r=".71"/>
<circle cx="250.2" cy="40.6" r=".71"/>
<circle cx="250.2" cy="76.7" r=".71"/>
<circle cx="250.2" cy="82.8" r=".71"/>
</g>
<text font-size="4.2" fill="#000080" x="207.9" y="177.4">MR-J2S-70A-DB1</text>
<g font-size="2.5" fill="#000080">
<text x="88" y="72.2">IC9</text>
<text x="88" y="76.8">MA3810</text>
<text x="219.6" y="184.8">http://liheming.jimdo.com</text>
</g>
<g font-size="2.1">
<text x="46.1" y="21.7">1</text>
<text x="113.6" y="21.7">2</text>
<text x="181.1" y="21.7">3</text>
<text x="248.6" y="21.7">4</text>
<text x="29.4" y="29.9">2</text>
<text x="49.2" y="29.9">1</text>
<text x="35.3" y="31.1">~</text>
<text x="43" y="31.1">+</text>
<text x="29.4" y="36.9">3</text>
<text x="35.3" y="38.1">~</text>
<text x="43.5" y="38.1">-</text>
<text x="49.2" y="36.9">4</text>
<text x="14.3" y="42.8">D</text>
<text x="280.1" y="42.8">D</text>
<text x="14.3" y="87.5">C</text>
<text x="147" y="86.3">1</text>
<text x="152.8" y="87.5">Vin</text>
<text x="164.8" y="87.5">Vout</text>
<text x="173.8" y="86.3">3</text>
<text x="280.1" y="87.5">C</text>
<text x="161.6" y="92.5" transform="rotate(-90 161.6 92.5)">GND</text>
<text x="160.4" y="98.6" transform="rotate(-90 160.4 98.6)">2</text>
<text x="137.6" y="123.9">1</text>
<text x="143.4" y="125">Vin</text>
<text x="155.4" y="125">Vout</text>
<text x="164.4" y="123.9">3</text>
<text x="152.2" y="130.1" transform="rotate(-90 152.2 130.1)">GND</text>
<text x="14.3" y="132.1">B</text>
<text x="151" y="136.2" transform="rotate(-90 151 136.2)">2</text>
<text x="280.1" y="132.1">B</text>
<text x="14.3" y="176.7">A</text>
<text x="197.3" y="175.5">Title</text>
<text x="280.1" y="176.7">A</text>
<text x="197.3" y="182.6">Size</text>
<text x="209" y="182.6">Number</text>
<text x="256.1" y="182.6">Revision</text>
<text x="197.3" y="189.6">Date:</text>
<text x="197.3" y="192">File:</text>
<text x="198.5" y="186.1">A4</text>
<text x="207.9" y="189.6">6-Jan-2012</text>
<text x="207.9" y="192">D:\变频器\tu20111110\PLC人机图纸.ddb</text>
<text x="244.3" y="189.6">Sheet</text>
<text x="244.3" y="192">Drawn By:</text>
<text x="250.9" y="189.6">of</text>
<text x="46.1" y="195.5">1</text>
<text x="113.6" y="195.5">2</text>
<text x="181.1" y="195.5">3</text>
<text x="248.6" y="195.5">4</text>
</g>
<g font-size="2.1" fill="#000080">
<text x="33.9" y="27.5">DS1</text>
<text x="113.8" y="29.9">T1</text>
<text x="125.3" y="27.5">D16</text>
<text x="57.4" y="34.1">C61</text>
<text x="88.6" y="34.4">R84</text>
<text x="125.3" y="34.6">F25J</text>
<text x="137.3" y="34.4">C63</text>
<text x="33.9" y="41.4">D2SB80</text>
<text x="57.4" y="36.3">68u/400V</text>
<text x="88.6" y="36.5">1M</text>
<text x="137.3" y="36.7">82u/25V</text>
<text x="231.4" y="36.7">D18</text>
<text x="231.4" y="39">DIODE</text>
<text x="252.1" y="36.7">RA1</text>
<text x="125.3" y="46.3">D10</text>
<text x="252.6" y="43.3">TH1</text>
<text x="252.6" y="46.8">20SP-010</text>
<text x="125.3" y="53.4">F25J</text>
<text x="137.3" y="53.2">C70</text>
<text x="231.1" y="48.4">ZD4</text>
<text x="231.1" y="50.8">ZENER2</text>
<text x="137.3" y="55.5">330u/35V</text>
<text x="200.8" y="55">R10</text>
<text x="200.8" y="58.8">330R</text>
<text x="217.1" y="54.1">OI33</text>
<text x="33.9" y="64.4">R48</text>
<text x="125.3" y="65.1">D7</text>
<text x="217.1" y="64.4">PS2733</text>
<text x="25.1" y="71.9">R92</text>
<text x="32.3" y="71.9">R91</text>
<text x="33.9" y="67.9">330R</text>
<text x="43.9" y="69.6">R88</text>
<text x="43.9" y="71.7">330R</text>
<text x="57.1" y="68.2">OI13</text>
<text x="76.2" y="67">C64</text>
<text x="76.2" y="69.1">CAP</text>
<text x="83.2" y="67.5">4</text>
<text x="88" y="67.5">3</text>
<text x="97.4" y="67.5">2</text>
<text x="144.4" y="71.9">C68</text>
<text x="146.7" y="66.6">L5</text>
<text x="163.2" y="71.9">C69</text>
<text x="25.1" y="74">10K</text>
<text x="32.3" y="74">1K</text>
<text x="83.2" y="74.5">6</text>
<text x="111.5" y="76.4">C62</text>
<text x="125.3" y="72.2">GCQ10A06</text>
<text x="144.4" y="74.3">3300u/10V</text>
<text x="163.2" y="74.3">1000u/10V</text>
<text x="25.1" y="83.7">R90</text>
<text x="45.4" y="81.5">C89</text>
<text x="54.8" y="78.2">PS2561</text>
<text x="85.6" y="81.5">5</text>
<text x="90.3" y="81.5">7</text>
<text x="97.4" y="81.5">1</text>
<text x="111.5" y="78.5">221</text>
<text x="125.3" y="83.9">D8</text>
<text x="151.5" y="81.5">IC19</text>
<text x="151.5" y="83.9">7815</text>
<text x="231.4" y="79">D17</text>
<text x="231.4" y="81.3">DIODE</text>
<text x="252.1" y="79">RA2</text>
<text x="25.1" y="85.8">390R</text>
<text x="33.9" y="85.8">C90</text>
<text x="33.9" y="87.9">CAP</text>
<text x="45.4" y="88.4">CAP</text>
<text x="76.2" y="85.8">D6</text>
<text x="76.2" y="87.9">F25J</text>
<text x="99.7" y="85.5">R46</text>
<text x="99.7" y="89.1">1R</text>
<text x="252.6" y="85.5">TH2</text>
<text x="252.6" y="89.1">20SP-010</text>
<text x="52.4" y="90.5">IC10</text>
<text x="52.4" y="92.6">TL431</text>
<text x="76.2" y="92.6">R85</text>
<text x="98" y="93.1">R47</text>
<text x="98" y="95.2">56R</text>
<text x="111.5" y="90.5">D5</text>
<text x="111.5" y="92.6">F25J</text>
<text x="125.3" y="90.9">F25J</text>
<text x="137.3" y="93.1">C65</text>
<text x="137.3" y="95.4">82u/35V</text>
<text x="149.1" y="95.4">C136</text>
<text x="177.3" y="93.1">C135</text>
<text x="177.3" y="95.4">104</text>
<text x="231.1" y="90.7">ZD3</text>
<text x="231.1" y="93.1">ZENER2</text>
<text x="25.1" y="97.8">R89</text>
<text x="25.1" y="99.9">10K</text>
<text x="76.2" y="96.1">68R</text>
<text x="149.1" y="97.8">104</text>
<text x="200.8" y="97.3">R147</text>
<text x="200.8" y="101">330R</text>
<text x="217.1" y="96.4">OI34</text>
<text x="74.6" y="102.5">R87</text>
<text x="74.6" y="104.6">68R</text>
<text x="91" y="102.5">R86</text>
<text x="91" y="104.6">1K</text>
<text x="125.3" y="107.4">D9</text>
<text x="137.3" y="102.5">C66</text>
<text x="137.3" y="104.8">33u/25V</text>
<text x="217.1" y="106.7">PS2733</text>
<text x="73.6" y="119.4">ZD11</text>
<text x="85.3" y="119.4">ZD12</text>
<text x="97.1" y="119.1">D34</text>
<text x="107.4" y="114.2">R207</text>
<text x="107.4" y="116.3">100R</text>
<text x="125.3" y="114.5">F25J</text>
<text x="142.1" y="119.1">IC12</text>
<text x="38.6" y="120.7">R206</text>
<text x="38.6" y="124.3">120K</text>
<text x="50.3" y="120.7">R205</text>
<text x="50.3" y="124.3">120K</text>
<text x="62.1" y="120.7">R204</text>
<text x="62.1" y="124.3">120K</text>
<text x="73.6" y="125.7">ZENER2</text>
<text x="85.3" y="125.7">ZENER2</text>
<text x="97.1" y="125.9">F25J</text>
<text x="142.1" y="121.5">29M33</text>
<text x="258" y="123.6">R122</text>
<text x="258" y="125.7">20K</text>
<text x="97.4" y="128">C134</text>
<text x="97.4" y="130.1">CAP</text>
<text x="137.3" y="130.4">C91</text>
<text x="167.9" y="128">C67</text>
<text x="167.9" y="130.1">47u/10V</text>
<text x="182" y="130.4">C92</text>
<text x="200.8" y="127.9">R118</text>
<text x="200.8" y="131.3">47K</text>
<text x="212.6" y="127.9">R119</text>
<text x="212.6" y="131.3">47K</text>
<text x="245.3" y="129.2">OI28</text>
<text x="259.6" y="130.1">R121</text>
<text x="57.4" y="137.4">D33</text>
<text x="73.6" y="133.2">D32</text>
<text x="137.3" y="132.5">104</text>
<text x="182" y="132.5">104</text>
<text x="222.7" y="133">R120</text>
<text x="222.7" y="135.1">1.5K</text>
<text x="231.4" y="135.1">C99</text>
<text x="231.4" y="137.3">CAP</text>
<text x="259.6" y="134">2.7K</text>
<text x="271.4" y="135.1">C100</text>
<text x="271.4" y="137.3">CAP</text>
<text x="57.4" y="139.5">D2E</text>
<text x="73.6" y="140.1">DIODE</text>
<text x="245.3" y="139.5">P181</text>
<text x="88" y="149.2">C133</text>
<text x="97.4" y="144.3">R208</text>
<text x="97.4" y="147.8">220K</text>
<text x="109.1" y="144.3">R209</text>
<text x="109.1" y="147.8">220K</text>
<text x="78.8" y="152">TR4</text>
<text x="78.8" y="154.1">RR</text>
<text x="88" y="151.3">CAP</text>
<text x="95.7" y="151.8">R210</text>
<text x="95.7" y="153.9">150K</text>
<text x="62.3" y="156.7">TR3</text>
<text x="62.3" y="159.1">LF</text>
<text x="88" y="156.5">C132</text>
<text x="88" y="158.8">CAP</text>
<text x="127.7" y="173.8">OI30</text>
<text x="140.4" y="168.2">R124</text>
<text x="140.4" y="170.4">10K</text>
<text x="112.2" y="175.3">R1</text>
<text x="112.2" y="177.4">3.9K</text>
<text x="142.1" y="174.8">R123</text>
<text x="142.1" y="178.6">18K</text>
<text x="90.3" y="181.9">R3</text>
<text x="90.3" y="185.3">56K</text>
<text x="102" y="181.9">R2</text>
<text x="102" y="185.6">56K</text>
<text x="127.7" y="184.2">PS2565</text>
<text x="264.3" y="184.9">V1.0</text>
<text x="264.3" y="189.6">V1.0</text>
<text x="264.3" y="192">1/2</text>
</g>
<g font-size="2.1" fill="#a1006a">
<text x="85.2" y="27.5">+300V</text>
<text x="227.8" y="27.5">V+</text>
<text x="23" y="31.1">L11</text>
<text x="137.8" y="31.1">V+</text>
<text x="264.8" y="31.1">N</text>
<text x="23" y="38.1">L21</text>
<text x="137.8" y="42.8">V-</text>
<text x="264.8" y="45.1">IN</text>
<text x="137.8" y="49.9">+24V</text>
<text x="191.7" y="56.9">VCC</text>
<text x="22.8" y="62.8">+5V</text>
<text x="137.8" y="61.6">24G</text>
<text x="191.7" y="61.6">IC15</text>
<text x="228.1" y="65.1">V-</text>
<text x="163.7" y="68.7">+5V</text>
<text x="227.8" y="69.8">V+</text>
<text x="264.8" y="73.3">DBW</text>
<text x="177.8" y="87.5">+15V</text>
<text x="264.8" y="87.5">DBV</text>
<text x="191.7" y="99.2">VCC</text>
<text x="191.7" y="103.9">IC15</text>
<text x="228.1" y="107.4">V-</text>
<text x="177.8" y="110.9">-15V</text>
<text x="255.6" y="116.8">+5V</text>
<text x="27.8" y="122.7">+300V</text>
<text x="128.6" y="125">+5V</text>
<text x="182.5" y="125">+3.3V</text>
<text x="194.5" y="129.7">P</text>
<text x="271.9" y="132.1">IC15</text>
<text x="194.2" y="141.5">C</text>
<text x="121.3" y="146.1">+300V</text>
<text x="137.6" y="161.4">+15V</text>
<text x="81.9" y="172">L21</text>
<text x="154.3" y="176.7">IC15</text>
<text x="81.9" y="183.7">L11</text>
</g>
</svg>
